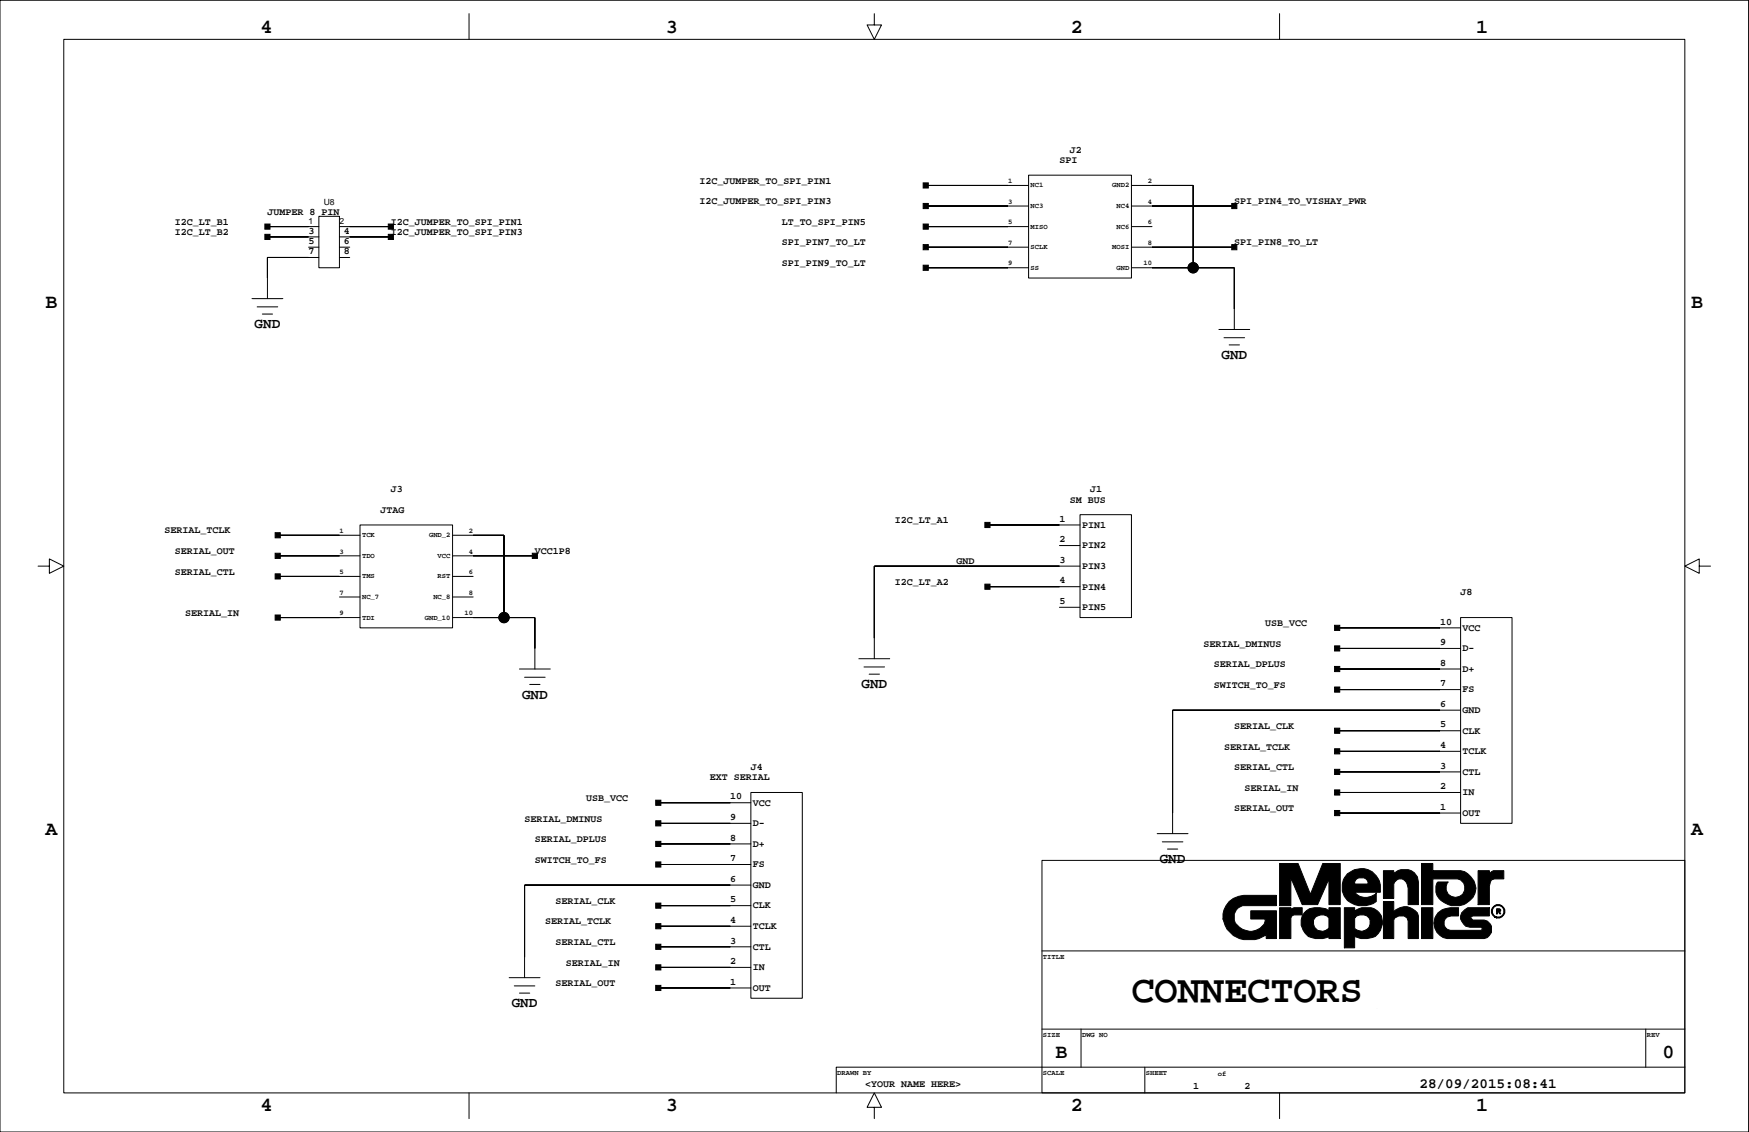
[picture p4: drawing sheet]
<svg xmlns="http://www.w3.org/2000/svg" width="432mm" height="279mm" viewBox="0 0 432 279" stroke-linecap="round" stroke-linejoin="round" font-family="sans-serif">
<g fill="none" stroke="#000" stroke-width=".25">
<path d="M0 .1h431.7v279.3h-431.7zM15.7 9.7h400.3v260.1h-400.3zM115.8 3.4v6.3M215.9 3.4v2.8h1.7l-1.7 3.5-1.8-3.5h1.8M315.9 3.4v6.3M66 55.9h12.7M66 58.5h12.7M78.7 53.4h5.1v12.7h-5.1zM83.8 55.9h12.7M83.8 58.5h12.7M228.5 55.9h25.4M228.5 45.8h25.4"/>
<path d="M228.5 50.9h25.4M253.9 43.2h25.4v25.4h-25.4zM279.3 55.9h5.1M279.3 45.8h15.3v20.3M279.3 50.9h25.4M62.2 73.7h7.6M63.5 75.7h5.1M64.8 77.5h2.5M76.2 61h2.5M78.7 63.5h-12.7v10.2M83.8 61h2.5M83.8 63.5h2.5"/>
<path d="M228.5 61h25.4M228.5 66.1h25.4M279.3 61h25.4M279.3 66.1h25.4v15.2M300.9 81.3h7.6M302.2 83.4h5.1M303.5 85.1h2.5M9.4 139.7h2.8v-1.7l3.5 1.7-3.5 1.8v-1.8M68.6 132.1h20.3M68.6 137.2h20.3M88.9 129.6h22.8v25.4h-22.8zM111.7 132.1h12.7v20.3"/>
<path d="M111.7 137.2h20.4M243.8 129.6h22.8M261.6 134.7h5M266.6 127h12.7v25.4h-12.7zM266.6 139.7h-50.7v22.9M419.5 139.7v-1.7l-3.5 1.7 3.5 1.8v-1.8h2.8M68.6 142.3h20.3M68.6 152.4h20.3M83.8 147.3h5.1M111.7 142.3h5.1M111.7 147.3h5.1M111.7 152.4h20.4v12.7"/>
<path d="M243.8 144.8h22.8M261.6 149.9h5M330.1 155h30.5M360.6 152.4h12.7v50.8h-12.7zM128.2 165.1h7.7M129.5 167.2h5.1M130.8 168.9h2.5M212 162.6h7.7M213.3 164.6h5.1M214.6 166.4h2.5M330.1 165.1h30.5M330.1 160h30.5"/>
<path d="M330.1 170.2h30.5M360.6 175.3h-71.1v30.5M162.5 198.1h22.9M185.4 195.6h12.7v50.8h-12.7zM330.1 180.4h30.5M330.1 185.4h30.5M330.1 190.5h30.5M330.1 195.6h30.5M162.5 213.4h22.9M162.5 208.3h22.9M162.5 203.2h22.9M185.4 218.5h-55.9v22.8"/>
<path d="M257.2 212.4h158.8v57.4h-158.8zM285.7 205.8h7.6M287 207.8h5M288.2 209.6h2.6M330.1 200.7h30.5M162.5 238.8h22.9M162.5 233.7h22.9M162.5 228.6h22.9M162.5 223.5h22.9M257.2 234.7h158.8M125.7 241.3h7.6M127 243.3h5.1"/>
<path d="M128.2 245.1h2.6M162.5 243.8h22.9M257.2 254h158.8M266.9 254v9.4M406.3 254v9.4M115.8 269.8v6.3M215.9 273.3h1.7l-1.7-3.5-1.8 3.5h1.8v2.8M282.6 263.4v6.4M315.9 269.8v6.3M416 263.4h-209.5v6.4"/>
<circle cx="294.6" cy="66.1" r="1.27"/>
<circle cx="124.4" cy="152.4" r="1.27"/>
</g>
<g fill="#000" stroke="#000" stroke-width=".25">
<path d="M65.4 55.3h1.3v1.3h-1.3z" fill-rule="evenodd"/>
<path d="M65.4 57.8h1.3v1.3h-1.3z" fill-rule="evenodd"/>
<path d="M66 55.9h10.2z" fill-rule="evenodd"/>
<path d="M66 58.5h10.2z" fill-rule="evenodd"/>
<path d="M95.9 55.3h1.2v1.3h-1.2z" fill-rule="evenodd"/>
<path d="M95.9 57.8h1.2v1.3h-1.2z" fill-rule="evenodd"/>
<path d="M86.3 55.9h10.2z" fill-rule="evenodd"/>
<path d="M86.3 58.5h10.2z" fill-rule="evenodd"/>
<path d="M227.9 45.1h1.3v1.3h-1.3z" fill-rule="evenodd"/>
<path d="M227.9 50.2h1.3v1.3h-1.3z" fill-rule="evenodd"/>
<path d="M227.9 55.3h1.3v1.3h-1.3z" fill-rule="evenodd"/>
<path d="M228.5 45.8h20.4z" fill-rule="evenodd"/>
<path d="M228.5 50.9h20.4z" fill-rule="evenodd"/>
<path d="M228.5 55.9h20.4z" fill-rule="evenodd"/>
<path d="M294.6 45.8v20.3z" fill-rule="evenodd"/>
<path d="M284.4 45.8h10.2z" fill-rule="evenodd"/>
<path d="M304.1 50.2h1.3v1.3h-1.3z" fill-rule="evenodd"/>
<path d="M284.4 50.9h20.3z" fill-rule="evenodd"/>
<path d="M66 63.5v5.1z" fill-rule="evenodd"/>
<path d="M66 63.5h10.2z" fill-rule="evenodd"/>
<path d="M227.9 60.4h1.3v1.2h-1.3z" fill-rule="evenodd"/>
<path d="M227.9 65.5h1.3v1.2h-1.3z" fill-rule="evenodd"/>
<path d="M228.5 61h20.4z" fill-rule="evenodd"/>
<path d="M228.5 66.1h20.4z" fill-rule="evenodd"/>
<path d="M284.4 66.1h10.2z" fill-rule="evenodd"/>
<path d="M304.1 60.4h1.3v1.2h-1.3z" fill-rule="evenodd"/>
<path d="M304.7 66.1v10.1z" fill-rule="evenodd"/>
<path d="M294.6 66.1h10.1z" fill-rule="evenodd"/>
<path d="M284.4 61h20.3z" fill-rule="evenodd"/>
<path d="M67.9 136.6h1.3v1.2h-1.3z" fill-rule="evenodd"/>
<path d="M67.9 131.5h1.3v1.2h-1.3z" fill-rule="evenodd"/>
<path d="M68.6 137.2h15.2z" fill-rule="evenodd"/>
<path d="M68.6 132.1h15.2z" fill-rule="evenodd"/>
<path d="M124.4 132.1v20.3z" fill-rule="evenodd"/>
<path d="M116.8 132.1h7.6z" fill-rule="evenodd"/>
<path d="M131.4 136.6h1.3v1.2h-1.3z" fill-rule="evenodd"/>
<path d="M116.8 137.2h15.3z" fill-rule="evenodd"/>
<path d="M215.9 139.7v17.8z" fill-rule="evenodd"/>
<path d="M243.1 128.9h1.3v1.3h-1.3z" fill-rule="evenodd"/>
<path d="M215.9 139.7h45.7z" fill-rule="evenodd"/>
<path d="M243.8 129.6h17.8z" fill-rule="evenodd"/>
<path d="M67.9 151.8h1.3v1.3h-1.3z" fill-rule="evenodd"/>
<path d="M67.9 141.6h1.3v1.3h-1.3z" fill-rule="evenodd"/>
<path d="M68.6 152.4h15.2z" fill-rule="evenodd"/>
<path d="M68.6 142.3h15.2z" fill-rule="evenodd"/>
<path d="M116.8 152.4h7.6z" fill-rule="evenodd"/>
<path d="M132.1 152.4v7.6z" fill-rule="evenodd"/>
<path d="M124.4 152.4h7.7z" fill-rule="evenodd"/>
<path d="M243.1 144.2h1.3v1.2h-1.3z" fill-rule="evenodd"/>
<path d="M243.8 144.8h17.8z" fill-rule="evenodd"/>
<path d="M329.5 154.3h1.3v1.3h-1.3z" fill-rule="evenodd"/>
<path d="M330.1 155h25.4z" fill-rule="evenodd"/>
<path d="M289.5 175.3v25.4z" fill-rule="evenodd"/>
<path d="M329.5 159.4h1.3v1.3h-1.3z" fill-rule="evenodd"/>
<path d="M329.5 164.5h1.3v1.3h-1.3z" fill-rule="evenodd"/>
<path d="M329.5 169.6h1.3v1.2h-1.3z" fill-rule="evenodd"/>
<path d="M289.5 175.3h66z" fill-rule="evenodd"/>
<path d="M330.1 160h25.4z" fill-rule="evenodd"/>
<path d="M330.1 165.1h25.4z" fill-rule="evenodd"/>
<path d="M330.1 170.2h25.4z" fill-rule="evenodd"/>
<path d="M161.9 197.5h1.3v1.3h-1.3z" fill-rule="evenodd"/>
<path d="M162.5 198.1h17.8z" fill-rule="evenodd"/>
<path d="M329.5 179.7h1.3v1.3h-1.3z" fill-rule="evenodd"/>
<path d="M329.5 184.8h1.3v1.3h-1.3z" fill-rule="evenodd"/>
<path d="M329.5 189.9h1.3v1.3h-1.3z" fill-rule="evenodd"/>
<path d="M329.5 195h1.3v1.2h-1.3z" fill-rule="evenodd"/>
<path d="M330.1 180.4h25.4z" fill-rule="evenodd"/>
<path d="M330.1 185.4h25.4z" fill-rule="evenodd"/>
<path d="M330.1 190.5h25.4z" fill-rule="evenodd"/>
<path d="M330.1 195.6h25.4z" fill-rule="evenodd"/>
<path d="M129.5 218.5v17.7z" fill-rule="evenodd"/>
<path d="M161.9 212.7h1.3v1.3h-1.3z" fill-rule="evenodd"/>
<path d="M161.9 207.7h1.3v1.2h-1.3z" fill-rule="evenodd"/>
<path d="M161.9 202.6h1.3v1.3h-1.3z" fill-rule="evenodd"/>
<path d="M129.5 218.5h50.8z" fill-rule="evenodd"/>
<path d="M162.5 213.4h17.8z" fill-rule="evenodd"/>
<path d="M162.5 208.3h17.8z" fill-rule="evenodd"/>
<path d="M162.5 203.2h17.8z" fill-rule="evenodd"/>
<path d="M329.5 200h1.3v1.3h-1.3z" fill-rule="evenodd"/>
<path d="M330.1 200.7h25.4z" fill-rule="evenodd"/>
<path d="M161.9 238.1h1.3v1.3h-1.3z" fill-rule="evenodd"/>
<path d="M161.9 233.1h1.3v1.2h-1.3z" fill-rule="evenodd"/>
<path d="M161.9 228h1.3v1.2h-1.3z" fill-rule="evenodd"/>
<path d="M161.9 222.9h1.3v1.3h-1.3z" fill-rule="evenodd"/>
<path d="M162.5 238.8h17.8z" fill-rule="evenodd"/>
<path d="M162.5 233.7h17.8z" fill-rule="evenodd"/>
<path d="M162.5 228.6h17.8z" fill-rule="evenodd"/>
<path d="M162.5 223.5h17.8z" fill-rule="evenodd"/>
<path d="M303.5 222.5l1-.7 2.5-.8h8.1v2.5h-8.3a2.95 2.95 0 0 0-2.2 2.5 2.95 2.95 0 0 0 1.4 2.9 3.9 3.9 0 0 0 6.3-1.6v-.5h-3.5v-2h6.3v6.9h-2.5v-1.1a6.7 6.7 0 0 1-10.7-3.8 5.3 5.3 0 0 1 1.6-4.3z" fill-rule="evenodd"/>
<path d="M315.9 224h2.8v.5l.8-.5h2v1.8h-2l-.5 .3-.3 .5v5.1h-2.8z" fill-rule="evenodd"/>
<path d="M315.9 213.1h4.6l3 7.6 3.1-7.6h4.3v10.2h-2.8v-6.4l-2.8 6.4h-3.8l-2.8-6.6v6.8h-2.8z" fill-rule="evenodd"/>
<path d="M322 225.3a3.7 3.7 0 0 1 3.8-1.3l1.5 .3 .8 .5v-.8h2.8v7.7h-2.8v-5.1a2.32 2.32 0 0 0-3.8 .5 2.16 2.16 0 0 0 .7 2.3 2.16 2.16 0 0 0 2.3 .2l.8-.5v2.1a5.7 5.7 0 0 1-5.1 0 4.1 4.1 0 0 1-1-5.9z" fill-rule="evenodd"/>
<path d="M331.9 224h2.5v5.1a2.16 2.16 0 0 0 3.2 .2 2.16 2.16 0 0 0-.1-3.2 2.45 2.45 0 0 0-3.1 .5v-1.8a4.4 4.4 0 0 1 6.6 1.3 4.4 4.4 0 0 1-1.5 5.1 6.4 6.4 0 0 1-5.1 0v2.7h-2.5z" fill-rule="evenodd"/>
<path d="M332.7 215.7a4.9 4.9 0 0 1 5.7-.7 4.9 4.9 0 0 1 2.4 5.2h-6.4v-2h3.3a1.36 1.36 0 0 0-1-1.5h-1.2l-.8 .5-.3 .5v2.5a3.7 3.7 0 0 0 5.4 .3v2a5.5 5.5 0 0 1-7.9-1.3 4.8 4.8 0 0 1 .8-5.5z" fill-rule="evenodd"/>
<path d="M341.6 222.5h2.5v2.6a3.6 3.6 0 0 1 6.1 1v5.6h-2.6v-4.4l-.2-.7-.8-.5h-1.2l-1.1 .5-.2 .5v4.6h-2.5z" fill-rule="evenodd"/>
<path d="M341.6 214.9h2.5v.8a3.5 3.5 0 0 1 3.7-1 3.5 3.5 0 0 1 2.4 3v5.6h-2.6v-4.1a2.16 2.16 0 0 0-2.2-2.3l-.8 .5-.5 .8v3.6h-2.5z" fill-rule="evenodd"/>
<path d="M350.9 213.1h2.8v1.8h6.9a5.1 5.1 0 0 1 3.8 4.3 5.1 5.1 0 0 1-3.7 4.3 5.1 5.1 0 0 1-5.4-1.7 3.3 3.3 0 0 1-.3-4.1h2.6a2.31 2.31 0 0 0 .5 3.5 2.31 2.31 0 0 0 3.4-1.2 2.31 2.31 0 0 0-1.7-3.1h-6.1v6.4h-2.8z" fill-rule="evenodd"/>
<path d="M350.9 224h2.8v7.7h-2.8z" fill-rule="evenodd"/>
<path d="M364.9 214.9h2.8v.8l1-.8h2.6v2h-2.3l-.8 .3-.2 .5-.3 1v4.6h-2.8z" fill-rule="evenodd"/>
<path d="M355 225.3a6.1 6.1 0 0 1 5.1-1.3v2.1h-1.8a1.78 1.78 0 0 0-1.8 1.6 1.78 1.78 0 0 0 1.6 1.9h7.6l.2-.2-.2-.5h-2.8a2.46 2.46 0 0 1-2.3-2.2 2.46 2.46 0 0 1 1.8-2.7h5.3v2.1h-4.1l-.5 .2v.3l.5 .5h2.8l.8 .2 1 1.3v1.5l-.5 .8-.5 .5-.8 .3h-9.1a3.8 3.8 0 0 1-2.3-6.4z" fill-rule="evenodd"/>
<path d="M369.5 224.3h.7l.3 .2-.3 .6 .3 .5h-.3l-.2-.5h-.3v.5h-.2v-.8h.7v-.3h-.5v.3h-.2z" fill-rule="evenodd"/>
<path d="M369 223.5a1.67 1.67 0 0 1 2.6 1.4 1.67 1.67 0 0 1-2.6 1.4h1.2a1.45 1.45 0 0 0 .9-2.2 1.45 1.45 0 0 0-2.4 0 1.45 1.45 0 0 0 .8 2.2 1.4 1.4 0 0 1-1.2-.8 1.4 1.4 0 0 1 .2-1.5z" fill-rule="evenodd"/>
<path d="M161.9 243.2h1.3v1.3h-1.3z" fill-rule="evenodd"/>
<path d="M162.5 243.8h17.8z" fill-rule="evenodd"/>
<circle cx="294.6" cy="66.1" r="1.27"/>
<circle cx="124.4" cy="152.4" r="1.27"/>
</g>
<text font-size="9.5" x="279.3" y="247.2">CONNECTORS</text>
<g font-size="4.9">
<text x="64.3" y="8.1">4</text>
<text x="164.3" y="8.1">3</text>
<text x="264.4" y="8.1">2</text>
<text x="364.4" y="8.1">1</text>
<text x="11.2" y="76.1">B</text>
<text x="417.5" y="76.1">B</text>
<text x="11.2" y="206.1">A</text>
<text x="417.5" y="206.1">A</text>
<text x="260.6" y="261.2">B</text>
<text x="410.4" y="261.2">0</text>
<text x="64.3" y="274.2">4</text>
<text x="164.3" y="274.2">3</text>
<text x="264.4" y="274.2">2</text>
<text x="364.4" y="274.2">1</text>
</g>
<g font-size="3.5">
<text x="62.8" y="81">GND</text>
<text x="301.6" y="88.7">GND</text>
<text x="128.9" y="172.5">GND</text>
<text x="212.7" y="169.9">GND</text>
<text x="286.3" y="213.1">GND</text>
<text x="126.3" y="248.6">GND</text>
<text x="350.4" y="268.6">28/09/2015:08:41</text>
</g>
<g font-size="2.5">
<text x="261.6" y="40.3">SPI</text>
<text x="264.1" y="37.7">J2</text>
<text x="172.7" y="45.3">I2C_JUMPER_TO_SPI_PIN1</text>
<text x="66" y="53">JUMPER 8 PIN</text>
<text x="172.7" y="50.4">I2C_JUMPER_TO_SPI_PIN3</text>
<text x="304.7" y="50.4">SPI_PIN4_TO_VISHAY_PWR</text>
<text x="43.2" y="55.5">I2C_LT_B1</text>
<text x="43.2" y="58">I2C_LT_B2</text>
<text x="76.2" y="57.7">3</text>
<text x="84.9" y="57.7">4</text>
<text x="96.5" y="55.5">I2C_JUMPER_TO_SPI_PIN1</text>
<text x="96.5" y="58">I2C_JUMPER_TO_SPI_PIN3</text>
<text x="193" y="55.5">LT_TO_SPI_PIN5</text>
<text x="76.2" y="62.7">7</text>
<text x="76.2" y="60.2">5</text>
<text x="84.9" y="62.7">8</text>
<text x="84.9" y="60.2">6</text>
<text x="193" y="60.6">SPI_PIN7_TO_LT</text>
<text x="193" y="65.6">SPI_PIN9_TO_LT</text>
<text x="304.7" y="60.6">SPI_PIN8_TO_LT</text>
<text x="96.5" y="121.5">J3</text>
<text x="264.1" y="124.1">SM BUS</text>
<text x="269.2" y="121.5">J1</text>
<text x="40.6" y="131.7">SERIAL_TCLK</text>
<text x="94" y="126.6">JTAG</text>
<text x="220.9" y="129.1">I2C_LT_A1</text>
<text x="261.6" y="128.8">1</text>
<text x="267.1" y="130.3">PIN1</text>
<text x="43.2" y="136.8">SERIAL_OUT</text>
<text x="132" y="136.8">VCC1P8</text>
<text x="261.6" y="133.8">2</text>
<text x="267.1" y="135.3">PIN2</text>
<text x="43.2" y="141.8">SERIAL_CTL</text>
<text x="236.2" y="139.3">GND</text>
<text x="261.6" y="144">4</text>
<text x="261.6" y="138.9">3</text>
<text x="267.1" y="140.4">PIN3</text>
<text x="220.9" y="144.4">I2C_LT_A2</text>
<text x="261.6" y="149.1">5</text>
<text x="267.1" y="145.5">PIN4</text>
<text x="360.6" y="146.9">J8</text>
<text x="45.7" y="152">SERIAL_IN</text>
<text x="267.1" y="150.6">PIN5</text>
<text x="312.3" y="154.5">USB_VCC</text>
<text x="355.5" y="154.2">10</text>
<text x="361.1" y="155.7">VCC</text>
<text x="297.1" y="159.6">SERIAL_DMINUS</text>
<text x="355.5" y="159.2">9</text>
<text x="361.1" y="160.7">D-</text>
<text x="299.7" y="164.7">SERIAL_DPLUS</text>
<text x="355.5" y="164.3">8</text>
<text x="361.1" y="165.8">D+</text>
<text x="299.7" y="169.8">SWITCH_TO_FS</text>
<text x="355.5" y="169.4">7</text>
<text x="361.1" y="170.9">FS</text>
<text x="304.7" y="179.9">SERIAL_CLK</text>
<text x="355.5" y="179.6">5</text>
<text x="355.5" y="174.5">6</text>
<text x="361.1" y="176">GND</text>
<text x="302.2" y="185">SERIAL_TCLK</text>
<text x="355.5" y="184.6">4</text>
<text x="361.1" y="181.1">CLK</text>
<text x="185.4" y="190.1">J4</text>
<text x="304.7" y="190.1">SERIAL_CTL</text>
<text x="355.5" y="189.7">3</text>
<text x="361.1" y="186.1">TCLK</text>
<text x="361.1" y="191.2">CTL</text>
<text x="144.7" y="197.7">USB_VCC</text>
<text x="175.2" y="192.6">EXT SERIAL</text>
<text x="180.3" y="197.3">10</text>
<text x="307.3" y="195.2">SERIAL_IN</text>
<text x="355.5" y="194.8">2</text>
<text x="361.1" y="196.3">IN</text>
<text x="129.5" y="202.8">SERIAL_DMINUS</text>
<text x="180.3" y="202.4">9</text>
<text x="185.9" y="198.8">VCC</text>
<text x="185.9" y="203.9">D-</text>
<text x="304.7" y="200.2">SERIAL_OUT</text>
<text x="355.5" y="199.9">1</text>
<text x="361.1" y="201.4">OUT</text>
<text x="132" y="207.9">SERIAL_DPLUS</text>
<text x="180.3" y="207.5">8</text>
<text x="185.9" y="209">D+</text>
<text x="132" y="212.9">SWITCH_TO_FS</text>
<text x="180.3" y="212.6">7</text>
<text x="185.9" y="214.1">FS</text>
<text x="180.3" y="217.6">6</text>
<text x="185.9" y="219.1">GND</text>
<text x="137.1" y="223.1">SERIAL_CLK</text>
<text x="180.3" y="227.8">4</text>
<text x="180.3" y="222.7">5</text>
<text x="185.9" y="224.2">CLK</text>
<text x="134.6" y="228.2">SERIAL_TCLK</text>
<text x="137.1" y="233.3">SERIAL_CTL</text>
<text x="180.3" y="232.9">3</text>
<text x="185.9" y="229.3">TCLK</text>
<text x="139.7" y="238.3">SERIAL_IN</text>
<text x="180.3" y="238">2</text>
<text x="185.9" y="234.4">CTL</text>
<text x="185.9" y="239.5">IN</text>
<text x="137.1" y="243.4">SERIAL_OUT</text>
<text x="180.3" y="243">1</text>
<text x="185.9" y="244.5">OUT</text>
<text x="213.6" y="268.3">&lt;YOUR NAME HERE&gt;</text>
<text x="294.6" y="268.8">1</text>
<text x="307.3" y="268.8">2</text>
</g>
<g font-size="2.1">
<text x="79.9" y="50.5">U8</text>
<text x="76.2" y="55.2">1</text>
<text x="83.8" y="55.2">2</text>
</g>
<g font-size="1.8">
<text x="248.9" y="45.2">1</text>
<text x="254.5" y="46.3">NC1</text>
<text x="274.6" y="46.3">GND2</text>
<text x="283.4" y="45.2">2</text>
<text x="248.9" y="50.3">3</text>
<text x="254.5" y="51.3">NC3</text>
<text x="275.7" y="51.3">NC4</text>
<text x="283.4" y="50.3">4</text>
<text x="248.9" y="55.4">5</text>
<text x="254.5" y="56.4">MISO</text>
<text x="275.7" y="56.4">NC6</text>
<text x="283.4" y="55.4">6</text>
<text x="248.9" y="65.5">9</text>
<text x="248.9" y="60.4">7</text>
<text x="254.5" y="61.5">SCLK</text>
<text x="274.6" y="61.5">MOSI</text>
<text x="282.3" y="65.5">10</text>
<text x="283.4" y="60.4">8</text>
<text x="254.5" y="66.6">SS</text>
<text x="275.7" y="66.6">GND</text>
<text x="83.8" y="131.5">1</text>
<text x="115.8" y="131.5">2</text>
<text x="83.8" y="136.6">3</text>
<text x="89.4" y="132.6">TCK</text>
<text x="89.4" y="137.7">TDO</text>
<text x="105.9" y="132.6">GND_2</text>
<text x="108.1" y="137.7">VCC</text>
<text x="115.8" y="136.6">4</text>
<text x="83.8" y="141.7">5</text>
<text x="89.4" y="142.8">TMS</text>
<text x="108.1" y="142.8">RST</text>
<text x="115.8" y="141.7">6</text>
<text x="83.8" y="146.8">7</text>
<text x="89.4" y="147.8">NC_7</text>
<text x="107" y="147.8">NC_8</text>
<text x="115.8" y="146.8">8</text>
<text x="83.8" y="151.9">9</text>
<text x="89.4" y="152.9">TDI</text>
<text x="104.9" y="152.9">GND_10</text>
<text x="114.7" y="151.9">10</text>
<text x="257.5" y="236.7">TITLE</text>
<text x="257.5" y="256">SIZE</text>
<text x="267.1" y="256">DWG NO</text>
<text x="406.6" y="256">REV</text>
<text x="206.7" y="265.4">DRAWN BY</text>
<text x="257.5" y="265.4">SCALE</text>
<text x="282.9" y="265.4">SHEET</text>
<text x="300.7" y="265.6">of</text>
</g>
</svg>
